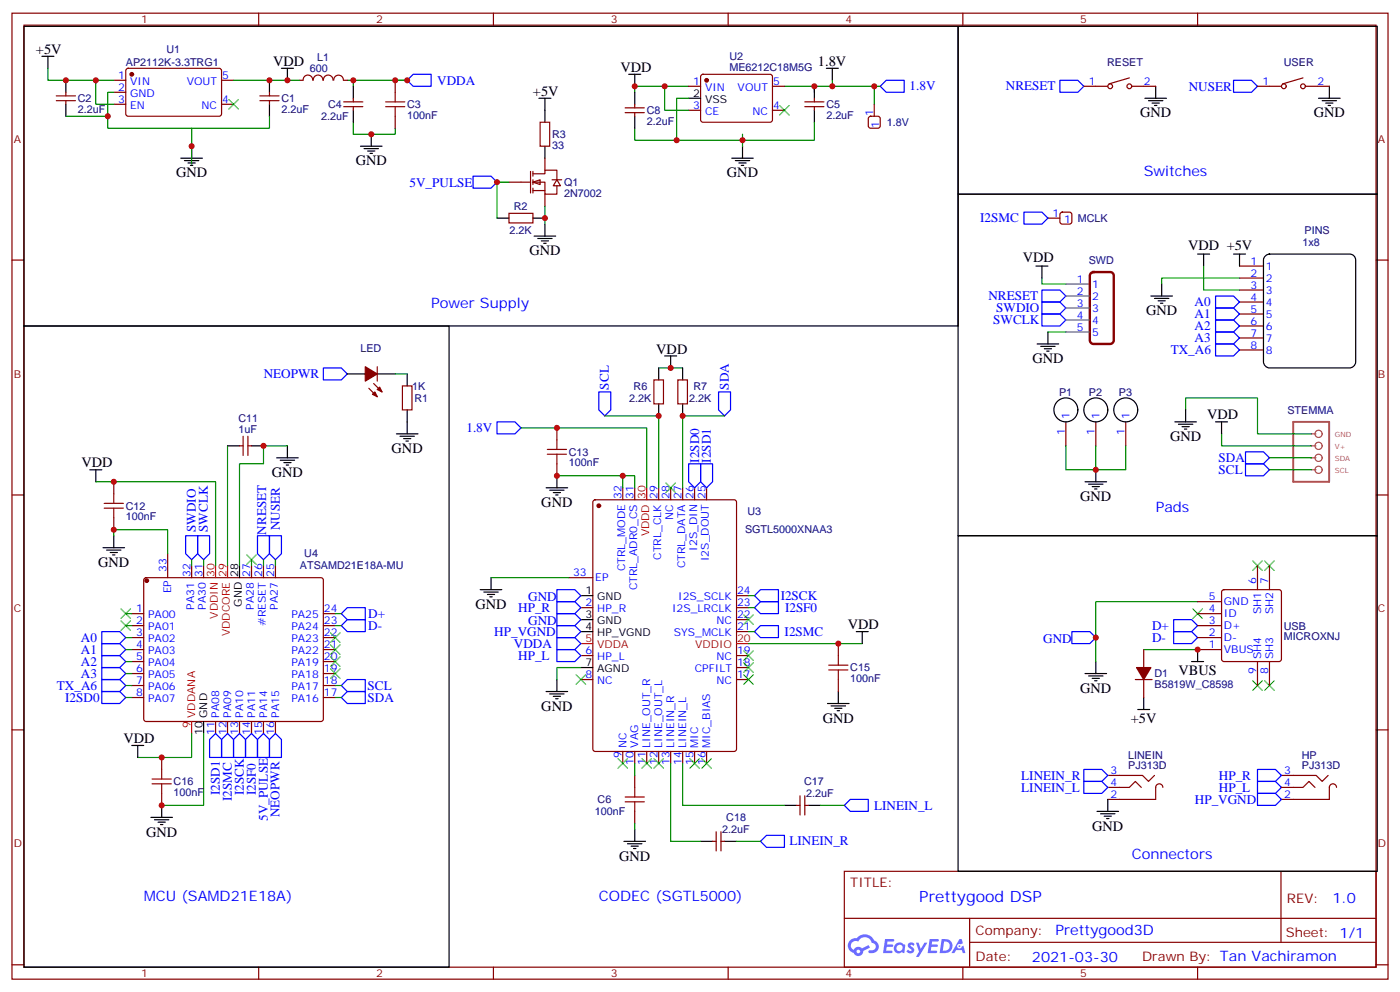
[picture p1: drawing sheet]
<svg xmlns="http://www.w3.org/2000/svg" width="412mm" height="292mm" viewBox="0 0 412 292" stroke-linecap="round" stroke-linejoin="round" font-family="sans-serif">
<g fill="none" stroke="#870000" stroke-width=".35">
<path d="M3.5 3.9h405.4v284.3h-405.4zM7.1 7.4h398.2v277.3h-398.2zM76.2 3.9v3.5M145.3 3.9v3.5M214.5 3.9v3.5M283.6 3.9v3.5M352.8 3.9v3.5M3.5 76.6h3.6M405.3 76.6h3.6M3.5 145.7h3.6M405.3 145.7h3.6M3.5 214.8h3.6"/>
<path d="M405.3 214.8h3.6M248.7 256.5h156.6v28.2h-156.6zM377.3 256.5v20.9M248.7 270.3h156.5M285.6 277.4h119.6M285.6 270.3v14.1M3.5 284h3.6M76.2 284.7v3.5M145.3 284.7v3.5M214.5 284.7v3.5M283.6 284.7v3.5M352.8 284.7v3.5"/>
<path d="M405.3 284h3.6"/>
</g>
<g fill="#5487ff">
<path d="M267.7 277.6a1.22 1.22 0 0 1 1.7 .3l-.4 .6a.47 .47 0 0 0-.3-.4 .47 .47 0 0 0-.5 .2l.1 .2a1.14 1.14 0 0 1 .8 1.8 1.14 1.14 0 0 1-1.9-.1l-.2-.1 .5-.6 .7 .4a.29 .29 0 0 0 .3-.2 .29 .29 0 0 0-.2-.3 1.04 1.04 0 0 1-.6-1.8z"/>
<path d="M260.7 276.4h2.4l.3 .2-.2 .5h-1.8l-.1 .9h1.5l.3 .4-.3 .3h-1.6l-.2 1.1 1.7 .1 .2 .3-.2 .3-2.6 .1z"/>
<path d="M273.8 276.4h2.4l.3 .2-.1 .5h-1.8l-.2 .9h1.6l.3 .4-.4 .3h-1.6l-.1 1.1 1.7 .1 .2 .3-.2 .3h-2.6z"/>
<path d="M282.6 276.4h.7l.3 1.3-.6 .3a.69 .69 0 0 0-1 .2 .69 .69 0 0 0 .4 1 .69 .69 0 0 0 .9-.6l.5-.3 .6 2.2h-.8l-.2-.8h-1.8l-.5 .8h-.8z"/>
<path d="M269.8 277.5h.8l.6 1.8 1.1-1.8h.9l-2.6 4.2h-.8l.9-1.6z"/>
<path d="M277.4 276.4l-.6 4.2h1.3a2.11 2.11 0 0 0 2.5-2.2 2.11 2.11 0 0 0-2.5-2zM278.1 277.1a1.39 1.39 0 0 1 1.7 1.5 1.39 1.39 0 0 1-1.8 1.2h-.3z"/>
<path d="M263.7 278a1.54 1.54 0 0 0-.1 2.2 1.54 1.54 0 0 0 2.2 .1l.6 .3 .3-2.3-.2-.3h-.4a1.49 1.49 0 0 0-2.4 0zM264 279a.94 .94 0 0 1 1.8 0 .94 .94 0 0 1-1.8 0z"/>
<path d="M250.4 276.8a2.18 2.18 0 0 0 1.1 3.7 1.44 1.44 0 0 0 1.6 .9 1.44 1.44 0 0 0 1.2-1.5l2-1-.5-.7-1.9 1a1.47 1.47 0 0 0-2.4 .4 1.39 1.39 0 0 1-.7-1.9 1.39 1.39 0 0 1 2-.5 2.12 2.12 0 0 1 2.2-1.3 2.12 2.12 0 0 1 1.9 1.7 1.14 1.14 0 0 1 1.1 1.4 1.14 1.14 0 0 1-1.7 .7 .43 .43 0 0 0-.5 .4 .43 .43 0 0 0 .4 .5 1.98 1.98 0 0 0 2.5-1.3 1.98 1.98 0 0 0-1.2-2.5 3.1 3.1 0 0 0-5.3-.7l-.9 .1zM252.3 280.1a.55 .55 0 0 1 1.1 0 .55 .55 0 0 1-1.1 0z"/>
<circle cx="282.6" cy="278.5" r=".26"/>
</g>
<g fill="none" stroke="#870000" stroke-width=".35">
<path d="M16.6 29.6h5.6M16.6 28.2h5.6M19.4 27.2v1M19.4 29.6v1.1M33.5 23.6h3.5M33.5 27.2h3.5M33.5 30.7h3.5M37.3 20.3l.4-.2 27.1 .1 .5 .6-.1 13-.6 .4h-27.1l-.5-.7v-12.7zM65.3 23.6h3.5M65.3 30.7h3.5M76.6 29.6h5.6M76.6 28.2h5.6"/>
<path d="M79.4 27.2v1M79.4 29.6v1.1M88.2 23.6h1.1M89.3 23.6a1.41 1.41 0 0 1 1.4-1.5 1.41 1.41 0 0 1 1.4 1.5M92.3 23.6a1.41 1.41 0 0 1 1.4-1.5 1.41 1.41 0 0 1 1.4 1.5M95.3 23.6a1.41 1.41 0 0 1 1.4-1.5 1.41 1.41 0 0 1 1.4 1.5M98.3 23.6a1.41 1.41 0 0 1 1.4-1.5 1.41 1.41 0 0 1 1.4 1.5M101.2 31.4h5.7M101.2 30h5.7M101.2 23.6h1.1M104.1 28.9v1.1M104.1 31.4v1.1"/>
<path d="M116.4 23.6v3.6M116.4 34.2v3.5M184.1 33.2h5.7M184.1 31.8h5.7M187 30.7v1.1M187 33.2v1M202.8 25.4h3.6M202.8 32.5h3.6M206.6 22.1l.5-.2h20l.4 .7v13l-.7 .4-20-.1-.4-.6v-12.7zM227.5 25.4h3.6M227.5 32.5h3.6M237.1 31.4h5.6"/>
<path d="M237.1 30h5.6M239.9 28.9v1.1M239.9 31.4v1.1M256 34.4l.5-.2h2.1l.5 .2 .2 .5v2.1l-.2 .5-.5 .2h-2.1l-.5-.2-.2-.5v-2.1zM257.5 30.7v3.5M319.3 25.4h7M332.7 22.9l-6 1.8M333.4 25.4h7M370.4 25.4h7.1M383.8 22.9l-6 1.8M384.5 25.4h7.1M308.7 64.2h3.5"/>
<path d="M312.4 62.6l.5-.2h2.1l.5 .2 .2 .5v2.2l-.2 .5-.5 .2h-2.1l-.5-.3-.2-.4v-2.2zM365.1 78.3h7.1M365.1 81.8h7.1M365.1 85.4h7.1M365.1 88.9h7.1M365.1 92.4h7.1M365.1 96h7.1M365.1 99.5h7.1M108.7 114.3l2.4 2.5M110.1 112.9l2.4 2.5M111.1 107.9v4.3M118.5 113.6h2.9v7h-2.9z"/>
<path d="M192.6 111.8h2.8v7.1h-2.8zM199.7 111.8h2.8v7.1h-2.8zM365.1 103h7.1M70.6 131.2h1M71.6 128.4v5.7M73 128.4v5.7M73 131.2h1.1M164 125.9v3.6M164 136.5v3.6M314 124.2v7M322.8 124.2v7M331.6 124.2v7"/>
<path d="M33.5 141.8v3.5M33.5 152.4v3.5M174.9 147.3l.4-.2h41l.6 .4 .1 73-.5 .6-41.2 .1-.6-.5-.1-72.9zM183.4 143.6v3.5M187 143.6v3.5M194 143.6v3.5M197.6 143.6v3.5M201.1 143.6v3.5M204.6 143.6v3.5M208.1 143.6v3.5M42.6 170.2l.4-.2h51.5l.5 .2 .2 .5v41l-.2 .5-.5 .2h-51.5l-.5-.3-.2-.4v-41zM49.4 163v7"/>
<path d="M56.4 166.5v3.5M60 166.5v3.5M74.1 166.5v3.5M77.6 166.5v3.5M81.1 166.5v3.5M167.6 170h7M171.1 178.9h3.5M217 178.9h3.5M217 175.3h3.5M352.8 177.1h7M360.1 173.8l.4-.2h16.3l.5 .2 .2 .5v19.7l-.3 .5-.4 .2h-16.3l-.5-.2-.2-.5v-19.7zM370.4 166.5v7.1"/>
<path d="M373.9 166.5v7.1M38.8 180.6h3.5M38.8 184.1h3.5M38.8 187.7h3.5M38.8 191.2h3.5M38.8 194.7h3.5M38.8 198.3h3.5M95.2 180.6h3.6M95.2 184.1h3.6M95.2 187.7h3.6M95.2 191.2h3.6M95.2 194.7h3.6"/>
<path d="M95.2 198.3h3.6M171.1 193h3.5M217 193h3.5M217 196.5h3.5M217 185.9h3.5M217 182.4h3.5M246.9 189.4v3.6M336.9 191.2v5.3M352.8 180.6h7M352.8 184.1h7M352.8 187.7h7M352.8 191.2h7"/>
<path d="M370.4 194.7v7.1M373.9 194.7v7.1M38.8 201.8h3.5M38.8 205.3h3.5M63.5 212.4v3.5M67 212.4v3.5M70.6 212.4v3.5M74.1 212.4v3.5M77.6 212.4v3.5M81.1 212.4v3.5M95.2 201.8h3.6M95.2 205.3h3.6"/>
<path d="M171.1 200h3.5M217 200h3.5M246.9 200v3.6M334.4 200h5M336.9 200v5.3M47.6 223v3.5M47.6 233.5v3.6M183.4 221.2v3.5M187 221.2v3.5M190.5 221.2v3.5M194 221.2v3.5M197.6 221.2v3.5"/>
<path d="M201.1 221.2v3.5M204.6 221.2v3.5M208.1 221.2v3.5M234.6 237.1h1.1M235.7 234.2v5.7M237.1 234.2v5.7M237.1 237.1h1M326.3 228.2h10.2l1.8 1.8 1.8-1.8M326.3 231.8h6.4l1.7-1.8 1.8 1.8M342.5 231.8a1.06 1.06 0 0 0-1-1.1 1.06 1.06 0 0 0-1.1 1.1v3.5h-14.1M377.5 228.2h10.2l1.8 1.8 1.7-1.8M377.5 231.8h6.3l1.8-1.8 1.7 1.8"/>
<path d="M393.7 231.8a1.06 1.06 0 0 0-1.1-1.1 1.06 1.06 0 0 0-1 1.1v3.5h-14.1M209.9 247.7h1.1M211 244.8v5.7M212.4 244.8v5.7M212.4 247.7h1"/>
<circle cx="327" cy="25.4" r=".71"/>
<circle cx="332.7" cy="25.4" r=".71"/>
<circle cx="378.2" cy="25.4" r=".71"/>
<circle cx="383.8" cy="25.4" r=".71"/>
</g>
<g fill="#870000" stroke="#870000" stroke-width=".35">
<path d="M107.6 107.9l3.5 2.2-3.5 2.1z"/>
<path d="M111.1 114.7l.7-.8 .7 1.5z"/>
<path d="M110.4 115.4l.7 1.4-1.4-.7z"/>
<path d="M334.8 196.5h4.2l-2.1 3.5z"/>
<circle cx="176.4" cy="148.9" r=".53"/>
<circle cx="43.2" cy="170.9" r=".53"/>
<circle cx="38.8" cy="21.9" r=".53"/>
<circle cx="208.1" cy="23.6" r=".53"/>
</g>
<g fill="none" stroke="#000" stroke-width=".35">
<path d="M12.3 16.6h3.6M14.1 16.6v3.5M282.2 7.8h123.5v49.3h-123.5zM19.4 23.6v3.6M19.4 30.7v3.5M79.4 23.6v3.6M79.4 30.7v3.5M82.9 20.1h3.5M84.7 20.1v3.5M104.1 25.4v3.5M104.1 32.5v3.5M109.4 39.5v3.5"/>
<path d="M185.2 21.9h3.5M187 21.9v3.5M187 27.2v3.5M187 34.2v3.5M202.8 28.9h3.6M239.9 25.4v3.5M239.9 32.5v3.5M243.4 20.1h3.5M245.2 20.1v3.5M337.3 28.9h6.3M338.3 29.6h4.2M339.4 30.3h2.1"/>
<path d="M340.1 31h.7M340.4 25.4v3.5M388.4 28.9h6.4M389.5 29.6h4.2M390.5 30.3h2.1M391.2 31h.7M391.6 25.4v3.5M53.3 46.6h6.3M54.3 47.3h4.3M55.4 48h2.1M56.1 48.7h.7M56.4 43v3.6"/>
<path d="M106.2 43h6.3M107.2 43.7h4.3M108.3 44.4h2.1M109 45.2h.7M215.5 46.6h6.4M216.6 47.3h4.2M217.7 48h2.1M218.4 48.7h.7M218.7 43v3.6M282.2 57.1h123.5v100.6h-123.5zM305.2 78.3h3.5M306.9 78.3v3.5"/>
<path d="M352.8 74.8h3.5M354.5 74.8v3.5M363.4 74.8h3.5M365.1 74.8v3.5M372.8 75.3l1.1-.5h23.7a1.76 1.76 0 0 1 1.7 1.8v29.9a1.89 1.89 0 0 1-1.7 1.8h-23.7a1.89 1.89 0 0 1-1.7-1.8v-29.9zM7.1 96h125.2v188.7h-125.2zM308.7 97.7v3.5M339 87.1h6.4M340.1 87.8h4.2M341.1 88.5h2.2M341.8 89.3h.7M342.2 83.6v3.5"/>
<path d="M102.3 110.1h5.3M111.1 110.1h5.3M119.9 110.1v3.5M194 108.3v3.5M194 118.9v3.5M195.8 104.8h3.5M197.6 104.8v3.5M201.1 108.3v3.5M201.1 118.9v3.5M305.5 101.2h6.4M306.6 102h4.2M307.6 102.7h2.1"/>
<path d="M308.3 103.4h.7M26.5 138.3h3.5M28.2 138.3v3.5M67 131.2h3.6M74.1 131.2h3.5M81.5 134.8h6.3M82.5 135.5h4.3M83.6 136.2h2.1M84.3 136.9h.7M84.7 131.2v3.6M116.8 127.7h6.3M117.8 128.4h4.3"/>
<path d="M118.9 129.1h2.1M119.6 129.8h.7M119.9 120.6v7.1M322.8 138.3v3.5M346.1 124.2h6.3M347.1 124.9h4.3M348.2 125.6h2.1M348.9 126.3h.7M349.2 120.6v3.6M358.1 124.2h3.5M359.8 124.2v3.5M33.5 157.7v3.5"/>
<path d="M160.9 143.6h6.3M161.9 144.3h4.3M163 145h2.1M163.7 145.7h.7M164 140.1v3.5M282.2 157.7h123.5v98.8h-123.5zM319.6 141.8h6.4M320.7 142.5h4.2M321.7 143.2h2.1M322.4 143.9h.7M30.3 161.2h6.4M31.4 161.9h4.2"/>
<path d="M32.5 162.6h2.1M33.2 163.3h.7M70.6 166.5v3.5M141.5 173.6h6.3M142.5 174.3h4.3M143.6 175h2.1M144.3 175.7h.7M144.6 170v3.6M171.1 175.3h3.5M171.1 182.4h3.5M171.1 185.9h3.5M171.1 196.5h3.5"/>
<path d="M252.2 185.9h3.6M254 185.9v3.5M319.6 198.3h6.4M320.7 199h4.2M321.7 199.7h2.1M322.8 194.7v3.6M351 194.7h3.5M352.8 191.2v3.5M38.8 219.4h3.5M40.6 219.4v3.6M60 212.4v3.5M160.9 203.6h6.3"/>
<path d="M161.9 204.3h4.3M163 205h2.1M163.7 205.7h.7M164 200v3.6M243.8 207.1h6.3M244.8 207.8h4.3M245.9 208.5h2.1M246.6 209.2h.7M246.9 203.6v3.5M322.4 200.4h.7M335.1 208.8h3.6M336.9 205.3v3.5"/>
<path d="M47.6 237.1v3.5M231.1 237.1h3.5M238.1 237.1h3.6M323.1 238.8h6.4M324.2 239.5h4.2M326.3 235.3v3.5M44.4 240.6h6.4M45.5 241.3h4.2M46.6 242h2.1M47.3 242.7h.7M183.8 247.7h6.3M184.9 248.4h4.2"/>
<path d="M185.9 249.1h2.1M186.6 249.8h.7M187 244.1v3.6M206.4 247.7h3.5M213.4 247.7h3.6M325.3 240.2h2.1M326 240.9h.7"/>
<circle cx="314" cy="120.6" r="3.5"/>
<circle cx="322.8" cy="120.6" r="3.5"/>
<circle cx="331.6" cy="120.6" r="3.5"/>
</g>
<path d="M190.5 143.6v3.5M63.5 166.5v3.5M67 166.5v3.5M171.1 189.4h3.5M217 189.4h3.5M56.4 212.4v3.5" fill="none" stroke="#f00" stroke-width=".35"/>
<g fill="none" stroke="#008700" stroke-width=".35">
<path d="M14.1 20.1v3.5h19.4M28.2 23.6v7.1h5.3M31.7 34.2v3.5h24.7v5.3M33.5 27.2h-1.8v7h-12.3M68.8 23.6h19.4M79.4 34.2v3.5h-23v10.6M102.3 23.6h1.8v1.8M104.1 36v3.5h12.3v-1.8M104.1 23.6h15.8M195.8 25.4v7.1h7M202.8 25.4h-15.8v1.8M202.8 28.9h-3.5v12.4"/>
<path d="M218.7 39.5v3.5M231.1 25.4h8.8v1.8M239.9 36v5.3h-52.9v-3.6M245.2 23.6v1.8h-5.3M245.2 25.4h14.1M257.5 25.4v5.3M354.5 78.3v7.1h10.6M306.9 81.8v1.8h7.1M308.7 97.7h5.3M365.1 81.8h-22.9v1.8M116.4 110.1h3.5M194 108.3h7.1"/>
<path d="M67 131.2v35.3M84.7 131.2h-7.1v5.3h-7v30M153.5 125.9h37v17.7M178.2 122.4h15.8v21.2M213.4 122.4h-12.3v21.2M314 131.2v7.1h8.8v-7.1M331.6 131.2v7.1h-8.8M349.2 120.6v-3.5h21.2v10.6h15.9M359.8 127.7v3.5h26.5M373.9 138.3h12.4M373.9 134.8h12.4M28.2 141.8h35.3v24.7"/>
<path d="M33.5 157.7v-1.8h15.9v7.1M164 140.1h23v3.5M183.4 140.1v3.5M56.4 164.7v1.8M60 164.7v1.8M74.1 164.7v1.8M77.6 164.7v1.8M81.1 164.7v1.8M144.6 170h23M220.5 178.9h1.7M220.5 175.3h1.7M352.8 177.1h-30v17.6"/>
<path d="M37 184.1h1.8M37 180.6h1.8M37 198.3h1.8M37 194.7h1.8M37 191.2h1.8M37 187.7h1.8M98.8 184.1h1.7M98.8 180.6h1.7M171.1 196.5h-7.1v3.5M220.5 189.4h33.5M220.5 185.9h1.7M336.9 191.2h15.9"/>
<path d="M37 205.3h1.8M37 201.8h1.8M56.4 215.9v7.1h-15.8M60 215.9v21.2h-12.4M98.8 205.3h1.7M98.8 201.8h1.7M197.6 224.7v23h8.8M201.1 224.7v12.4h30M241.7 237.1h7M217 247.7h7"/>
</g>
<g fill="none" stroke="#00f" stroke-width=".35">
<path d="M119.9 23.6l1.8-1.7h5.3v3.5h-5.3zM259.3 25.4l1.8-1.8h5.2v3.6h-5.2zM312.2 23.6h5.3l1.8 1.8-1.8 1.8h-5.3zM363.4 23.6h5.3l1.7 1.8-1.7 1.8h-5.3zM301.6 62.4h5.3l1.8 1.8-1.8 1.8h-5.3zM306.9 85.4h5.3l1.8 1.7-1.8 1.8h-5.3zM306.9 92.4h5.3l1.8 1.8-1.8 1.8h-5.3zM306.9 88.9h5.3l1.8 1.8-1.8 1.7h-5.3zM358.1 87.1h5.3l1.7 1.8-1.7 1.8h-5.3zM358.1 90.7h5.3l1.7 1.7-1.7 1.8h-5.3zM358.1 94.2h5.3l1.7 1.8-1.7 1.7h-5.3zM358.1 97.7h5.3l1.7 1.8-1.7 1.7h-5.3z"/>
<path d="M95.2 108.3h5.3l1.8 1.8-1.8 1.7h-5.3zM176.4 115.4h3.5v5.2l-1.7 1.8-1.8-1.8zM211.7 115.4h3.5v5.2l-1.8 1.8-1.7-1.8zM358.1 101.2h5.3l1.7 1.8-1.7 1.8h-5.3zM146.4 124.2h5.3l1.8 1.7-1.8 1.8h-5.3zM202.8 136.5h3.6v5.3l-1.8 1.8-1.8-1.8zM206.4 136.5h3.5v5.3l-1.8 1.8-1.7-1.8zM366.9 133h5.3l1.7 1.8-1.7 1.7h-5.3zM366.9 136.5h5.3l1.7 1.8-1.7 1.8h-5.3zM54.7 157.7h3.5v5.3l-1.8 1.7-1.7-1.7zM58.2 157.7h3.5v5.3l-1.7 1.7-1.8-1.7zM75.8 157.7h3.6v5.3l-1.8 1.7-1.8-1.7z"/>
<path d="M79.4 157.7h3.5v5.3l-1.8 1.7-1.7-1.7zM102.3 178.9h5.3v3.5h-5.3l-1.8-1.8zM164 173.6h5.3l1.8 1.7-1.8 1.8h-5.3zM164 177.1h5.3l1.8 1.8-1.8 1.7h-5.3zM222.2 175.3l1.8-1.7h5.3v3.5h-5.3zM222.2 178.9l1.8-1.8h5.3v3.5h-5.3zM30 185.9h5.3l1.7 1.8-1.7 1.7h-5.3zM30 189.4h5.3l1.7 1.8-1.7 1.8h-5.3zM30 193h5.3l1.7 1.7-1.7 1.8h-5.3zM30 196.5h5.3l1.7 1.8-1.7 1.7h-5.3zM100.5 184.1l1.8-1.7h5.3v3.5h-5.3zM164 180.6h5.3l1.8 1.8-1.8 1.7h-5.3z"/>
<path d="M164 184.1h5.3l1.8 1.8-1.8 1.8h-5.3zM164 191.2h5.3l1.8 1.8-1.8 1.7h-5.3zM164 187.7h5.3l1.8 1.7-1.8 1.8h-5.3zM222.2 185.9l1.8-1.8h5.3v3.6h-5.3zM315.7 185.9h5.3l1.8 1.8-1.8 1.7h-5.3zM345.7 182.4h5.3l1.8 1.7-1.8 1.8h-5.3zM345.7 185.9h5.3l1.8 1.8-1.8 1.7h-5.3zM30 203.6h5.3l1.7 1.7-1.7 1.8h-5.3zM30 200h5.3l1.7 1.8-1.7 1.8h-5.3zM63.5 215.9l1.8 1.8v5.3h-3.6v-5.3zM67 215.9l1.8 1.8v5.3h-3.5v-5.3zM70.6 215.9l1.7 1.8v5.3h-3.5v-5.3z"/>
<path d="M74.1 215.9l1.7 1.8v5.3h-3.5v-5.3zM77.6 215.9l1.8 1.8v5.3h-3.6v-5.3zM81.1 215.9l1.8 1.8v5.3h-3.5v-5.3zM100.5 205.3l1.8-1.7h5.3v3.5h-5.3zM102.3 200h5.3v3.6h-5.3l-1.8-1.8zM248.7 237.1l1.8-1.8h5.3v3.5h-5.3zM319.3 230h5.3l1.7 1.8-1.7 1.7h-5.3zM319.3 226.5h5.3l1.7 1.7-1.7 1.8h-5.3zM370.4 230h5.3l1.8 1.8-1.8 1.7h-5.3zM370.4 226.5h5.3l1.8 1.7-1.8 1.8h-5.3zM370.4 233.5h5.3l1.8 1.8-1.8 1.8h-5.3zM224 247.7l1.8-1.8h5.3v3.5h-5.3z"/>
</g>
<path d="M380.9 124.2h10.6v17.6h-10.6z" fill="none" stroke="#a64a4a" stroke-width=".56"/>
<g fill="none" stroke="#a64a4a" stroke-width=".35">
<path d="M386.3 127.7h1.3M386.3 131.2h1.3M386.3 134.8h1.3M386.3 138.3h1.3"/>
<circle cx="388.4" cy="131.2" r="1.06"/>
<circle cx="388.4" cy="134.8" r="1.06"/>
<circle cx="388.4" cy="127.7" r="1.06"/>
<circle cx="388.4" cy="138.3" r="1.06"/>
</g>
<g fill="none" stroke="#3c3" stroke-width=".35">
<path d="M67.4 29.3l2.8 2.8M70.2 29.3l-2.8 2.8M229.7 31l2.8 2.9M232.5 31l-2.8 2.9M196.1 142.2l2.9 2.8M199 142.2l-2.9 2.8M35.6 179.2l2.9 2.8M38.5 179.2l-2.9 2.8M72.7 163.3l2.8 2.9M75.5 163.3l-2.8 2.9M351.4 179.2l2.8 2.8M354.2 179.2l-2.8 2.8"/>
<path d="M369 165.1l2.8 2.8M371.8 165.1l-2.8 2.8M372.5 165.1l2.9 2.8M375.4 165.1l-2.9 2.8M35.6 182.7l2.9 2.9M38.5 182.7l-2.9 2.9M97.4 186.3l2.8 2.8M97.4 189.8l2.8 2.8M97.4 193.3l2.8 2.8M97.4 196.8l2.8 2.9M100.2 186.3l-2.8 2.8M100.2 189.8l-2.8 2.8"/>
<path d="M100.2 193.3l-2.8 2.8M100.2 196.8l-2.8 2.9M169.7 198.6l2.8 2.8M172.5 198.6l-2.8 2.8M219.1 181l2.8 2.8M219.1 191.6l2.8 2.8M219.1 195.1l2.8 2.8M219.1 198.6l2.8 2.8M221.9 181l-2.8 2.8M221.9 191.6l-2.8 2.8M221.9 195.1l-2.8 2.8M221.9 198.6l-2.8 2.8"/>
<path d="M369 200.4l2.8 2.8M371.8 200.4l-2.8 2.8M372.5 200.4l2.9 2.8M375.4 200.4l-2.9 2.8M182 223.3l2.9 2.8M184.9 223.3l-2.9 2.8M189.1 223.3l2.8 2.8M191.9 223.3l-2.8 2.8M192.6 223.3l2.8 2.8M195.4 223.3l-2.8 2.8M203.2 223.3l2.8 2.8M206 223.3l-2.8 2.8"/>
<path d="M206.7 223.3l2.8 2.8M209.5 223.3l-2.8 2.8"/>
</g>
<path d="M314 83.6h7M314 87.1h7M314 90.7h7M314 94.2h7M314 97.7h7" fill="none" stroke="#666" stroke-width=".35"/>
<path d="M321.3 80.5l.8-.4h4.9l.7 .2 .3 .5 .1 19.4-.3 .6-.5 .4h-5.2l-.6-.2-.4-.5-.1-19.4z" fill="none" stroke="#870000" stroke-width=".71"/>
<g fill="none" stroke="#a10000" stroke-width=".35">
<path d="M113.6 31.4h5.6M113.6 30h5.6M116.4 27.2v2.8M116.4 31.4v2.8M161.2 133.7h5.7M161.2 132.3h5.7M164 129.5v2.8M164 133.7v2.8M30.7 149.6h5.6M30.7 148.2h5.6M33.5 145.3v2.9M33.5 149.6v2.8"/>
<path d="M244.1 197.2h5.7M244.1 195.8h5.7M246.9 193v2.8M246.9 197.2v2.8M44.8 230.7h5.6M44.8 229.3h5.6M47.6 226.5v2.8M47.6 230.7v2.8"/>
</g>
<g fill="#fff" stroke="#870000" stroke-width=".35">
<path d="M157 53.6l2.1-.7v1.4z"/>
<path d="M164 52.9l1.1 1.8h-2.1z"/>
</g>
<g fill="none" stroke="#870000" stroke-width=".35">
<path d="M159.1 36h2.8v7h-2.8zM149.9 53.6h6.4M156.3 50.4v6.4M157 51.2h3.5v-1.1h3.5v2.8M157 53.6h3.5v3.5h3.5v-2.4M157 56.1h3.5M157 50.4v1.5M157 52.9v1.4M157 55.4v1.4M160.5 46.6v3.5M160.5 57.1v3.6M162.6 52.9h2.9"/>
<path d="M149.9 62.8h7.1v2.8h-7.1zM187 228.2v3.6M187 238.8v3.6"/>
</g>
<path d="M7.1 7.8h275.1v88.2h-275.1zM158.7 28.9h3.6M160.5 28.9v7.1M160.5 43v3.6M146.4 64.2h3.5M157 64.2h3.5M157.3 69.5h6.4M158.4 70.2h4.2M159.5 70.9h2.1M160.2 71.6h.7M160.5 66v3.5" fill="none" stroke="#000" stroke-width=".35"/>
<path d="M149.9 53.6h-3.5v10.6M160.5 60.7v5.3M187 224.7v3.5M187 242.4v1.7" fill="none" stroke="#008700" stroke-width=".35"/>
<path d="M139.3 51.9h5.3l1.8 1.7-1.8 1.8h-5.3z" fill="none" stroke="#00f" stroke-width=".35"/>
<path d="M184.1 236h5.7M184.1 234.6h5.7M187 231.8v2.8M187 236v2.8" fill="none" stroke="#a10000" stroke-width=".35"/>
<g fill="#c00">
<circle cx="218.7" cy="41.3" r=".88"/>
<circle cx="239.9" cy="25.4" r=".88"/>
<circle cx="183.4" cy="140.1" r=".88"/>
<circle cx="116.4" cy="23.6" r=".88"/>
<circle cx="104.1" cy="23.6" r=".88"/>
<circle cx="109.4" cy="39.5" r=".88"/>
<circle cx="245.2" cy="25.4" r=".88"/>
<circle cx="257.5" cy="25.4" r=".88"/>
<circle cx="119.9" cy="23.6" r=".88"/>
<circle cx="19.4" cy="23.6" r=".88"/>
<circle cx="79.4" cy="23.6" r=".88"/>
<circle cx="31.8" cy="34.2" r=".88"/>
<circle cx="28.2" cy="23.6" r=".88"/>
<circle cx="84.7" cy="23.6" r=".88"/>
<circle cx="322.8" cy="138.3" r=".88"/>
<circle cx="322.8" cy="187.7" r=".88"/>
<circle cx="352.8" cy="191.2" r=".88"/>
<circle cx="187" cy="25.4" r=".88"/>
<circle cx="195.8" cy="25.4" r=".88"/>
<circle cx="199.3" cy="41.3" r=".88"/>
<circle cx="33.5" cy="155.9" r=".88"/>
<circle cx="33.5" cy="141.8" r=".88"/>
<circle cx="246.9" cy="189.4" r=".88"/>
<circle cx="47.6" cy="237.1" r=".88"/>
<circle cx="47.6" cy="223" r=".88"/>
<circle cx="77.6" cy="131.2" r=".88"/>
<circle cx="194" cy="122.4" r=".88"/>
<circle cx="201.1" cy="122.4" r=".88"/>
<circle cx="164" cy="140.1" r=".88"/>
<circle cx="164" cy="125.9" r=".88"/>
<circle cx="197.6" cy="108.3" r=".88"/>
<circle cx="56.4" cy="43" r=".88"/>
<circle cx="160.5" cy="64.2" r=".88"/>
<circle cx="146.4" cy="53.6" r=".88"/>
</g>
<text font-size="4.6" fill="#00f" x="270.8" y="265.5">Prettygood DSP</text>
<g font-size="4.2">
<text x="10.6" y="15.9">+5V</text>
<text x="80.4" y="19.4">VDD</text>
<text x="182.7" y="21.2">VDD</text>
<text x="240.9" y="19.4">1.8V</text>
<text x="157" y="28.2">+5V</text>
<text x="335.8" y="34.6">GND</text>
<text x="387" y="34.6">GND</text>
<text x="51.9" y="52.2">GND</text>
<text x="104.8" y="48.7">GND</text>
<text x="214.1" y="52.2">GND</text>
<text x="155.9" y="75.1">GND</text>
<text x="301.3" y="77.3">VDD</text>
<text x="350" y="73.7">VDD +5V</text>
<text x="337.6" y="92.8">GND</text>
<text x="193.3" y="104.1">VDD</text>
<text x="304.1" y="106.9">GND</text>
<text x="355.6" y="123.5">VDD</text>
<text x="344.7" y="129.8">GND</text>
<text x="24" y="137.6">VDD</text>
<text x="115.4" y="133.3">GND</text>
<text x="80.1" y="140.4">GND</text>
<text x="159.5" y="149.2">GND</text>
<text x="318.2" y="147.5">GND</text>
<text x="28.9" y="166.9">GND</text>
<text x="140.1" y="179.2">GND</text>
<text x="249.8" y="185.2">VDD</text>
<text x="318.2" y="203.9">GND</text>
<text x="347.1" y="198.6">VBUS</text>
<text x="159.5" y="209.2">GND</text>
<text x="242.4" y="212.7">GND</text>
<text x="333.1" y="212.7">+5V</text>
<text x="36.3" y="218.7">VDD</text>
<text x="321.7" y="244.5">GND</text>
<text x="43" y="246.2">GND</text>
<text x="182.4" y="253.3">GND</text>
</g>
<g font-size="4.2" fill="#00f">
<text x="336.9" y="51.9">Switches</text>
<text x="127" y="90.7">Power Supply</text>
<text x="340.4" y="150.6">Pads</text>
<text x="333.4" y="252.9">Connectors</text>
<text x="42.3" y="265.3">MCU (SAMD21E18A)</text>
<text x="176.4" y="265.3">CODEC (SGTL5000)</text>
<text x="392.5" y="265.7">1.0</text>
<text x="310.9" y="275.3">Prettygood3D</text>
<text x="304" y="283.1">2021-03-30</text>
</g>
<g font-size="3.9" fill="#00f">
<text x="128.8" y="24.9">VDDA</text>
<text x="267.9" y="26.6">1.8V</text>
<text x="296.3" y="26.6">NRESET</text>
<text x="350.1" y="26.7">NUSER</text>
<text x="120.6" y="54.9">5V_PULSE</text>
<text x="288.7" y="65.4">I2SMC</text>
<text x="291.2" y="88.4">NRESET</text>
<text x="292.6" y="95.5">SWCLK</text>
<text x="293.5" y="91.9">SWDIO</text>
<text x="351.9" y="90.1">A0</text>
<text x="351.9" y="93.7">A1</text>
<text x="351.9" y="97.2">A2</text>
<text x="351.9" y="100.7">A3</text>
<text x="344.8" y="104.2">TX_A6</text>
<text x="77.7" y="111.3">NEOPWR</text>
<text x="179.4" y="114.7" transform="rotate(-90 179.4 114.7)">SCL</text>
<text x="214.7" y="114.7" transform="rotate(-90 214.7 114.7)">SDA</text>
<text x="137.4" y="127.2">1.8V</text>
<text x="205.9" y="136.1" transform="rotate(-90 205.9 136.1)">I2SD0</text>
<text x="209.4" y="136.1" transform="rotate(-90 209.4 136.1)">I2SD1</text>
<text x="359" y="136">SDA</text>
<text x="359" y="139.5">SCL</text>
<text x="57.7" y="156.6" transform="rotate(-90 57.7 156.6)">SWDIO</text>
<text x="61.2" y="156.6" transform="rotate(-90 61.2 156.6)">SWCLK</text>
<text x="78.4" y="157.4" transform="rotate(-90 78.4 157.4)">NRESET</text>
<text x="82.4" y="156" transform="rotate(-90 82.4 156)">NUSER</text>
<text x="155.6" y="177">GND</text>
<text x="230" y="176.7">I2SCK</text>
<text x="108.5" y="185.4">D-</text>
<text x="108.5" y="181.9">D+</text>
<text x="152.7" y="180.1">HP_R</text>
<text x="155.6" y="184.1">GND</text>
<text x="231.2" y="180.2">I2SF0</text>
<text x="339.3" y="185.4">D+</text>
<text x="23.8" y="188.9">A0</text>
<text x="145.6" y="187.2">HP_VGND</text>
<text x="151.4" y="190.7">VDDA</text>
<text x="231.1" y="187.3">I2SMC</text>
<text x="307.3" y="189.4">GND</text>
<text x="339.3" y="188.9">D-</text>
<text x="23.8" y="192.4">A1</text>
<text x="23.8" y="196">A2</text>
<text x="152.7" y="194.2">HP_L</text>
<text x="16.8" y="203">TX_A6</text>
<text x="23.8" y="199.5">A3</text>
<text x="108.3" y="203">SCL</text>
<text x="19.2" y="206.6">I2SD0</text>
<text x="108.3" y="206.6">SDA</text>
<text x="300.8" y="233">LINEIN_L</text>
<text x="300.8" y="229.5">LINEIN_R</text>
<text x="359" y="233">HP_L</text>
<text x="359" y="229.5">HP_R</text>
<text x="64.7" y="234.1" transform="rotate(-90 64.7 234.1)">I2SD1</text>
<text x="68.3" y="235.9" transform="rotate(-90 68.3 235.9)">I2SMC</text>
<text x="71.8" y="234.1" transform="rotate(-90 71.8 234.1)">I2SCK</text>
<text x="75.3" y="234.1" transform="rotate(-90 75.3 234.1)">I2SF0</text>
<text x="257.5" y="238.3">LINEIN_L</text>
<text x="352" y="236.6">HP_VGND</text>
<text x="78.9" y="241.7" transform="rotate(-90 78.9 241.7)">5V_PULSE</text>
<text x="82.4" y="240.5" transform="rotate(-90 82.4 240.5)">NEOPWR</text>
<text x="232.6" y="248.9">LINEIN_R</text>
</g>
<g font-size="3.9" fill="#800">
<text x="250.5" y="261.1">TITLE:</text>
<text x="379.1" y="265.7">REV:</text>
<text x="287.4" y="275.3">Company:</text>
<text x="378.7" y="275.9">Sheet: 1/1</text>
<text x="287.4" y="282.9">Date:</text>
<text x="336.4" y="283">Drawn By: Tan Vachiramon</text>
</g>
<g font-size="3.2" fill="#800">
<text x="41.6" y="6.9">1</text>
<text x="110.8" y="6.9">2</text>
<text x="179.9" y="6.9">3</text>
<text x="249.1" y="6.9">4</text>
<text x="318.2" y="6.9">5</text>
<text x="4.1" y="42">A</text>
<text x="405.9" y="42">A</text>
<text x="4.1" y="111.1">B</text>
<text x="405.9" y="111.1">B</text>
<text x="4.1" y="180.3">C</text>
<text x="405.9" y="180.3">C</text>
<text x="4.1" y="249.4">D</text>
<text x="405.9" y="249.4">D</text>
<text x="41.6" y="287.7">1</text>
<text x="110.8" y="287.7">2</text>
<text x="179.9" y="287.7">3</text>
<text x="249.1" y="287.7">4</text>
<text x="318.2" y="287.7">5</text>
</g>
<g font-size="3.2" fill="#000080">
<text x="49" y="15.7">U1</text>
<text x="93.4" y="17.9">L1</text>
<text x="214.9" y="17.6">U2</text>
<text x="37.1" y="19.5">AP2112K-3.3TRG1</text>
<text x="91.3" y="21.2">600</text>
<text x="214.9" y="20.8">ME6212C18M5G</text>
<text x="326.1" y="19.5">RESET</text>
<text x="378.2" y="19.5">USER</text>
<text x="22.9" y="33.2">2.2uF</text>
<text x="22.9" y="30.1">C2</text>
<text x="82.9" y="33.2">2.2uF</text>
<text x="82.9" y="30.1">C1</text>
<text x="94.6" y="35.4">2.2uF</text>
<text x="96.7" y="31.8">C4</text>
<text x="119.9" y="35">100nF</text>
<text x="119.9" y="31.8">C3</text>
<text x="190.5" y="33.6">C8</text>
<text x="243.4" y="35">2.2uF</text>
<text x="243.4" y="31.8">C5</text>
<text x="162.6" y="40.7">R3</text>
<text x="190.5" y="36.8">2.2uF</text>
<text x="261.2" y="37.1">1.8V</text>
<text x="162.6" y="43.9">33</text>
<text x="166.2" y="57.9">2N7002</text>
<text x="166.2" y="54.7">Q1</text>
<text x="151.4" y="61.8">R2</text>
<text x="150.1" y="68.9">2.2K</text>
<text x="384.3" y="68.8">PINS</text>
<text x="320.7" y="77.7">SWD</text>
<text x="383.6" y="72.4">1x8</text>
<text x="106.2" y="103.7">LED</text>
<text x="121.5" y="114.7">1K</text>
<text x="122.1" y="118.2">R1</text>
<text x="185.3" y="118.2">2.2K</text>
<text x="186.6" y="114.7">R6</text>
<text x="203" y="118.2">2.2K</text>
<text x="204.3" y="114.7">R7</text>
<text x="312" y="116.5">P1</text>
<text x="320.8" y="116.5">P2</text>
<text x="329.6" y="116.5">P3</text>
<text x="70.2" y="124.1">C11</text>
<text x="379.2" y="121.8">STEMMA</text>
<text x="70.2" y="127.4">1uF</text>
<text x="167.6" y="137.3">100nF</text>
<text x="167.6" y="134.1">C13</text>
<text x="37" y="150">C12</text>
<text x="37" y="153.2">100nF</text>
<text x="220.1" y="151.7">U3</text>
<text x="219.5" y="157">SGTL5000XNAA3</text>
<text x="88.4" y="167.6">ATSAMD21E18A-MU</text>
<text x="89.6" y="164.1">U4</text>
<text x="378.2" y="185.3">USB</text>
<text x="378.2" y="188.5">MICROXNJ</text>
<text x="250.5" y="197.6">C15</text>
<text x="250.5" y="200.8">100nF</text>
<text x="340.1" y="202.6">B5819W_C8598</text>
<text x="340.1" y="199.4">D1</text>
<text x="332.3" y="226.5">PJ313D</text>
<text x="332.3" y="223.3">LINEIN</text>
<text x="383.5" y="226.5">PJ313D</text>
<text x="383.5" y="223.3">HP</text>
<text x="51.2" y="231.1">C16</text>
<text x="236.9" y="231.1">C17</text>
<text x="51.2" y="234.3">100nF</text>
<text x="175.2" y="239.9">100nF</text>
<text x="176" y="236.4">C6</text>
<text x="237.4" y="234.6">2.2uF</text>
<text x="212.7" y="245.2">2.2uF</text>
<text x="213.9" y="241.7">C18</text>
</g>
<g font-size="3.2" fill="#00f">
<text x="34.8" y="23.3">1</text>
<text x="65.4" y="23.3">5</text>
<text x="34.8" y="26.8">2</text>
<text x="38.3" y="25">VIN</text>
<text x="38.3" y="28.6">GND</text>
<text x="55" y="25">VOUT</text>
<text x="204.2" y="25">1</text>
<text x="207.7" y="26.8">VIN</text>
<text x="217.3" y="26.8">VOUT</text>
<text x="227.7" y="25">5</text>
<text x="320.8" y="25">1</text>
<text x="336.9" y="25">2</text>
<text x="371.9" y="25">1</text>
<text x="388.1" y="25">2</text>
<text x="34.8" y="30.3">3</text>
<text x="38.3" y="32.1">EN</text>
<text x="59.4" y="32.1">NC</text>
<text x="65.4" y="30.3">4</text>
<text x="204.2" y="32.1">3</text>
<text x="207.7" y="33.9">CE</text>
<text x="221.6" y="33.9">NC</text>
<text x="227.7" y="32.1">4</text>
<text x="257.2" y="34" transform="rotate(-90 257.2 34)">1</text>
<text x="258.9" y="37.5" transform="rotate(-90 258.9 37.5)">1</text>
<text x="310" y="63.9">1</text>
<text x="313.5" y="65.6">1 MCLK</text>
<text x="368.4" y="78">1</text>
<text x="317.2" y="83.3">1</text>
<text x="368.4" y="81.5">2</text>
<text x="372.9" y="79.4">1</text>
<text x="372.9" y="82.9">2</text>
<text x="317.2" y="86.8">2</text>
<text x="321.7" y="84.7">1</text>
<text x="321.7" y="88.2">2</text>
<text x="368.4" y="85">3</text>
<text x="368.4" y="88.5">4</text>
<text x="372.9" y="86.4">3</text>
<text x="372.9" y="90">4</text>
<text x="317.2" y="90.3">3</text>
<text x="317.2" y="93.8">4</text>
<text x="321.7" y="91.7">3</text>
<text x="321.7" y="95.2">4</text>
<text x="368.4" y="92.1">5</text>
<text x="368.4" y="95.6">6</text>
<text x="372.9" y="93.5">5</text>
<text x="317.2" y="97.4">5</text>
<text x="321.7" y="98.8">5</text>
<text x="368.4" y="99.1">7</text>
<text x="372.9" y="97">6</text>
<text x="372.9" y="100.5">7</text>
<text x="368.4" y="102.7">8</text>
<text x="372.9" y="104.1">8</text>
<text x="315" y="123.5" transform="rotate(-90 315 123.5)">1</text>
<text x="323.8" y="123.5" transform="rotate(-90 323.8 123.5)">1</text>
<text x="332.7" y="123.5" transform="rotate(-90 332.7 123.5)">1</text>
<text x="313.6" y="128" transform="rotate(-90 313.6 128)">1</text>
<text x="322.4" y="128" transform="rotate(-90 322.4 128)">1</text>
<text x="331.3" y="128" transform="rotate(-90 331.3 128)">1</text>
<text x="183.1" y="146.9" transform="rotate(-90 183.1 146.9)">32</text>
<text x="186.6" y="146.9" transform="rotate(-90 186.6 146.9)">31</text>
<text x="193.7" y="146.9" transform="rotate(-90 193.7 146.9)">29</text>
<text x="197.2" y="146.9" transform="rotate(-90 197.2 146.9)">28</text>
<text x="200.7" y="146.9" transform="rotate(-90 200.7 146.9)">27</text>
<text x="204.3" y="146.9" transform="rotate(-90 204.3 146.9)">26</text>
<text x="207.8" y="146.9" transform="rotate(-90 207.8 146.9)">25</text>
<text x="198.3" y="153" transform="rotate(-90 198.3 153)">NC</text>
<text x="194.7" y="164.8" transform="rotate(-90 194.7 164.8)">CTRL_CLK</text>
<text x="201.8" y="167.3" transform="rotate(-90 201.8 167.3)">CTRL_DATA</text>
<text x="205.3" y="162.1" transform="rotate(-90 205.3 162.1)">I2S_DIN</text>
<text x="208.8" y="165.2" transform="rotate(-90 208.8 165.2)">I2S_DOUT</text>
<text x="49" y="168.3" transform="rotate(-90 49 168.3)">33</text>
<text x="56.1" y="169.9" transform="rotate(-90 56.1 169.9)">32</text>
<text x="59.6" y="169.9" transform="rotate(-90 59.6 169.9)">31</text>
<text x="73.7" y="169.9" transform="rotate(-90 73.7 169.9)">27</text>
<text x="77.3" y="169.9" transform="rotate(-90 77.3 169.9)">26</text>
<text x="80.8" y="169.9" transform="rotate(-90 80.8 169.9)">25</text>
<text x="168.8" y="169.7">33</text>
<text x="175.3" y="171.1">EP</text>
<text x="184.1" y="168.2" transform="rotate(-90 184.1 168.2)">CTRL_MODE</text>
<text x="187.7" y="173.8" transform="rotate(-90 187.7 173.8)">CTRL_ADR0_CS</text>
<text x="370.1" y="171.8" transform="rotate(-90 370.1 171.8)">6</text>
<text x="373.6" y="171.8" transform="rotate(-90 373.6 171.8)">7</text>
<text x="50.4" y="174.7" transform="rotate(-90 50.4 174.7)">EP</text>
<text x="57.1" y="179.5" transform="rotate(-90 57.1 179.5)">PA31</text>
<text x="60.7" y="179.5" transform="rotate(-90 60.7 179.5)">PA30</text>
<text x="74.8" y="179.5" transform="rotate(-90 74.8 179.5)">PA28</text>
<text x="81.8" y="179.5" transform="rotate(-90 81.8 179.5)">PA27</text>
<text x="172.4" y="178.5">2</text>
<text x="199.8" y="176.7">I2S_SCLK</text>
<text x="217.1" y="178.5">23</text>
<text x="217.1" y="175">24</text>
<text x="356.1" y="176.7">5</text>
<text x="360.5" y="178.2">GND</text>
<text x="40.1" y="180.3">1</text>
<text x="40.1" y="183.8">2</text>
<text x="43.6" y="182">PA00</text>
<text x="43.6" y="185.6">PA01</text>
<text x="78.3" y="184.3" transform="rotate(-90 78.3 184.3)">#RESET</text>
<text x="85.8" y="185.6">PA24</text>
<text x="85.8" y="182">PA25</text>
<text x="95.4" y="183.8">23</text>
<text x="95.4" y="180.3">24</text>
<text x="175.9" y="180.3">HP_R</text>
<text x="198" y="180.3">I2S_LRCLK</text>
<text x="211.1" y="183.8">NC</text>
<text x="217.1" y="185.6">21</text>
<text x="217.1" y="182">22</text>
<text x="356.1" y="180.3">4</text>
<text x="356.1" y="183.8">3</text>
<text x="360.5" y="181.7">ID</text>
<text x="360.5" y="185.2">D+</text>
<text x="371.5" y="180.8" transform="rotate(-90 371.5 180.8)">SH1</text>
<text x="375" y="180.8" transform="rotate(-90 375 180.8)">SH2</text>
<text x="40.1" y="187.3">3</text>
<text x="40.1" y="190.9">4</text>
<text x="43.6" y="189.1">PA02</text>
<text x="85.8" y="189.1">PA23</text>
<text x="95.4" y="190.9">21</text>
<text x="95.4" y="187.3">22</text>
<text x="198.5" y="187.3">SYS_MCLK</text>
<text x="356.1" y="187.3">2</text>
<text x="356.1" y="190.9">1</text>
<text x="360.5" y="188.7">D-</text>
<text x="40.1" y="194.4">5</text>
<text x="40.1" y="197.9">6</text>
<text x="43.6" y="192.6">PA03</text>
<text x="43.6" y="196.1">PA04</text>
<text x="85.8" y="196.1">PA19</text>
<text x="85.8" y="192.6">PA22</text>
<text x="95.4" y="197.9">19</text>
<text x="95.4" y="194.4">20</text>
<text x="172.4" y="192.6">6</text>
<text x="175.9" y="194.4">HP_L</text>
<text x="204.6" y="197.9">CPFILT</text>
<text x="211.1" y="194.4">NC</text>
<text x="217.1" y="196.1">18</text>
<text x="217.1" y="192.6">19</text>
<text x="360.5" y="192.3">VBUS</text>
<text x="371.5" y="194" transform="rotate(-90 371.5 194)">SH4</text>
<text x="375" y="194" transform="rotate(-90 375 194)">SH3</text>
<text x="40.1" y="201.4">7</text>
<text x="43.6" y="199.7">PA05</text>
<text x="43.6" y="203.2">PA06</text>
<text x="85.8" y="203.2">PA17</text>
<text x="85.8" y="199.7">PA18</text>
<text x="95.4" y="201.4">18</text>
<text x="172.4" y="199.7">8</text>
<text x="175.9" y="201.4">NC</text>
<text x="211.1" y="201.4">NC</text>
<text x="217.1" y="199.7">17</text>
<text x="370.1" y="198.5" transform="rotate(-90 370.1 198.5)">9</text>
<text x="373.6" y="198.5" transform="rotate(-90 373.6 198.5)">8</text>
<text x="40.1" y="205">8</text>
<text x="43.6" y="206.7">PA07</text>
<text x="85.8" y="206.7">PA16</text>
<text x="95.4" y="205">17</text>
<text x="64.6" y="211.3" transform="rotate(-90 64.6 211.3)">PA08</text>
<text x="68.1" y="211.3" transform="rotate(-90 68.1 211.3)">PA09</text>
<text x="71.6" y="211.3" transform="rotate(-90 71.6 211.3)">PA10</text>
<text x="75.1" y="211.3" transform="rotate(-90 75.1 211.3)">PA11</text>
<text x="78.7" y="211.3" transform="rotate(-90 78.7 211.3)">PA14</text>
<text x="82.2" y="211.3" transform="rotate(-90 82.2 211.3)">PA15</text>
<text x="63.1" y="216.2" transform="rotate(-90 63.1 216.2)">11</text>
<text x="66.7" y="216.2" transform="rotate(-90 66.7 216.2)">12</text>
<text x="70.2" y="216.2" transform="rotate(-90 70.2 216.2)">13</text>
<text x="73.7" y="216.2" transform="rotate(-90 73.7 216.2)">14</text>
<text x="77.3" y="216.2" transform="rotate(-90 77.3 216.2)">15</text>
<text x="80.8" y="216.2" transform="rotate(-90 80.8 216.2)">16</text>
<text x="184.5" y="220.1" transform="rotate(-90 184.5 220.1)">NC</text>
<text x="188" y="220.1" transform="rotate(-90 188 220.1)">VAG</text>
<text x="191.6" y="220.1" transform="rotate(-90 191.6 220.1)">LINE_OUT_R</text>
<text x="195.1" y="220.1" transform="rotate(-90 195.1 220.1)">LINE_OUT_L</text>
<text x="198.6" y="220.1" transform="rotate(-90 198.6 220.1)">LINEIN_R</text>
<text x="202.1" y="220.1" transform="rotate(-90 202.1 220.1)">LINEIN_L</text>
<text x="205.7" y="220.1" transform="rotate(-90 205.7 220.1)">MIC</text>
<text x="209.2" y="220.1" transform="rotate(-90 209.2 220.1)">MIC_BIAS</text>
<text x="183.1" y="223" transform="rotate(-90 183.1 223)">9</text>
<text x="186.6" y="225" transform="rotate(-90 186.6 225)">10</text>
<text x="190.1" y="225" transform="rotate(-90 190.1 225)">11</text>
<text x="193.7" y="225" transform="rotate(-90 193.7 225)">12</text>
<text x="197.2" y="225" transform="rotate(-90 197.2 225)">13</text>
<text x="200.7" y="225" transform="rotate(-90 200.7 225)">14</text>
<text x="204.3" y="225" transform="rotate(-90 204.3 225)">15</text>
<text x="207.8" y="225" transform="rotate(-90 207.8 225)">16</text>
<text x="327.1" y="227.9">3</text>
<text x="378.3" y="227.9">3</text>
<text x="327.1" y="231.4">4</text>
<text x="378.3" y="231.4">4</text>
<text x="327.1" y="235">2</text>
<text x="378.3" y="235">2</text>
</g>
<g font-size="3.2">
<text x="204.2" y="28.6">2</text>
<text x="207.7" y="30.3">VSS</text>
<text x="70.2" y="169.9" transform="rotate(-90 70.2 169.9)">28</text>
<text x="71.3" y="178.6" transform="rotate(-90 71.3 178.6)">GND</text>
<text x="172.4" y="175">1</text>
<text x="175.9" y="176.7">GND</text>
<text x="172.4" y="182">3</text>
<text x="172.4" y="185.6">4</text>
<text x="175.9" y="183.8">GND</text>
<text x="175.9" y="187.3">HP_VGND</text>
<text x="172.4" y="196.1">7</text>
<text x="175.9" y="197.9">AGND</text>
<text x="61" y="211.3" transform="rotate(-90 61 211.3)">GND</text>
<text x="59.6" y="216.2" transform="rotate(-90 59.6 216.2)">10</text>
</g>
<g font-size="3.2" fill="#f00">
<text x="190.1" y="146.9" transform="rotate(-90 190.1 146.9)">30</text>
<text x="191.2" y="157.9" transform="rotate(-90 191.2 157.9)">VDDD</text>
<text x="63.1" y="169.9" transform="rotate(-90 63.1 169.9)">30</text>
<text x="66.7" y="169.9" transform="rotate(-90 66.7 169.9)">29</text>
<text x="64.2" y="182.1" transform="rotate(-90 64.2 182.1)">VDDIN</text>
<text x="67.7" y="187.3" transform="rotate(-90 67.7 187.3)">VDDCORE</text>
<text x="172.4" y="189.1">5</text>
<text x="175.9" y="190.9">VDDA</text>
<text x="204.8" y="190.9">VDDIO</text>
<text x="217.1" y="189.1">20</text>
<text x="56.1" y="214.2" transform="rotate(-90 56.1 214.2)">9</text>
<text x="57.5" y="211.3" transform="rotate(-90 57.5 211.3)">VDDANA</text>
</g>
<g font-size="2.1" fill="#a54b4b">
<text x="393.2" y="128.7">GND</text>
<text x="393.2" y="132.3">V+</text>
<text x="393.2" y="135.8">SDA</text>
<text x="393.2" y="139.3">SCL</text>
</g>
</svg>
